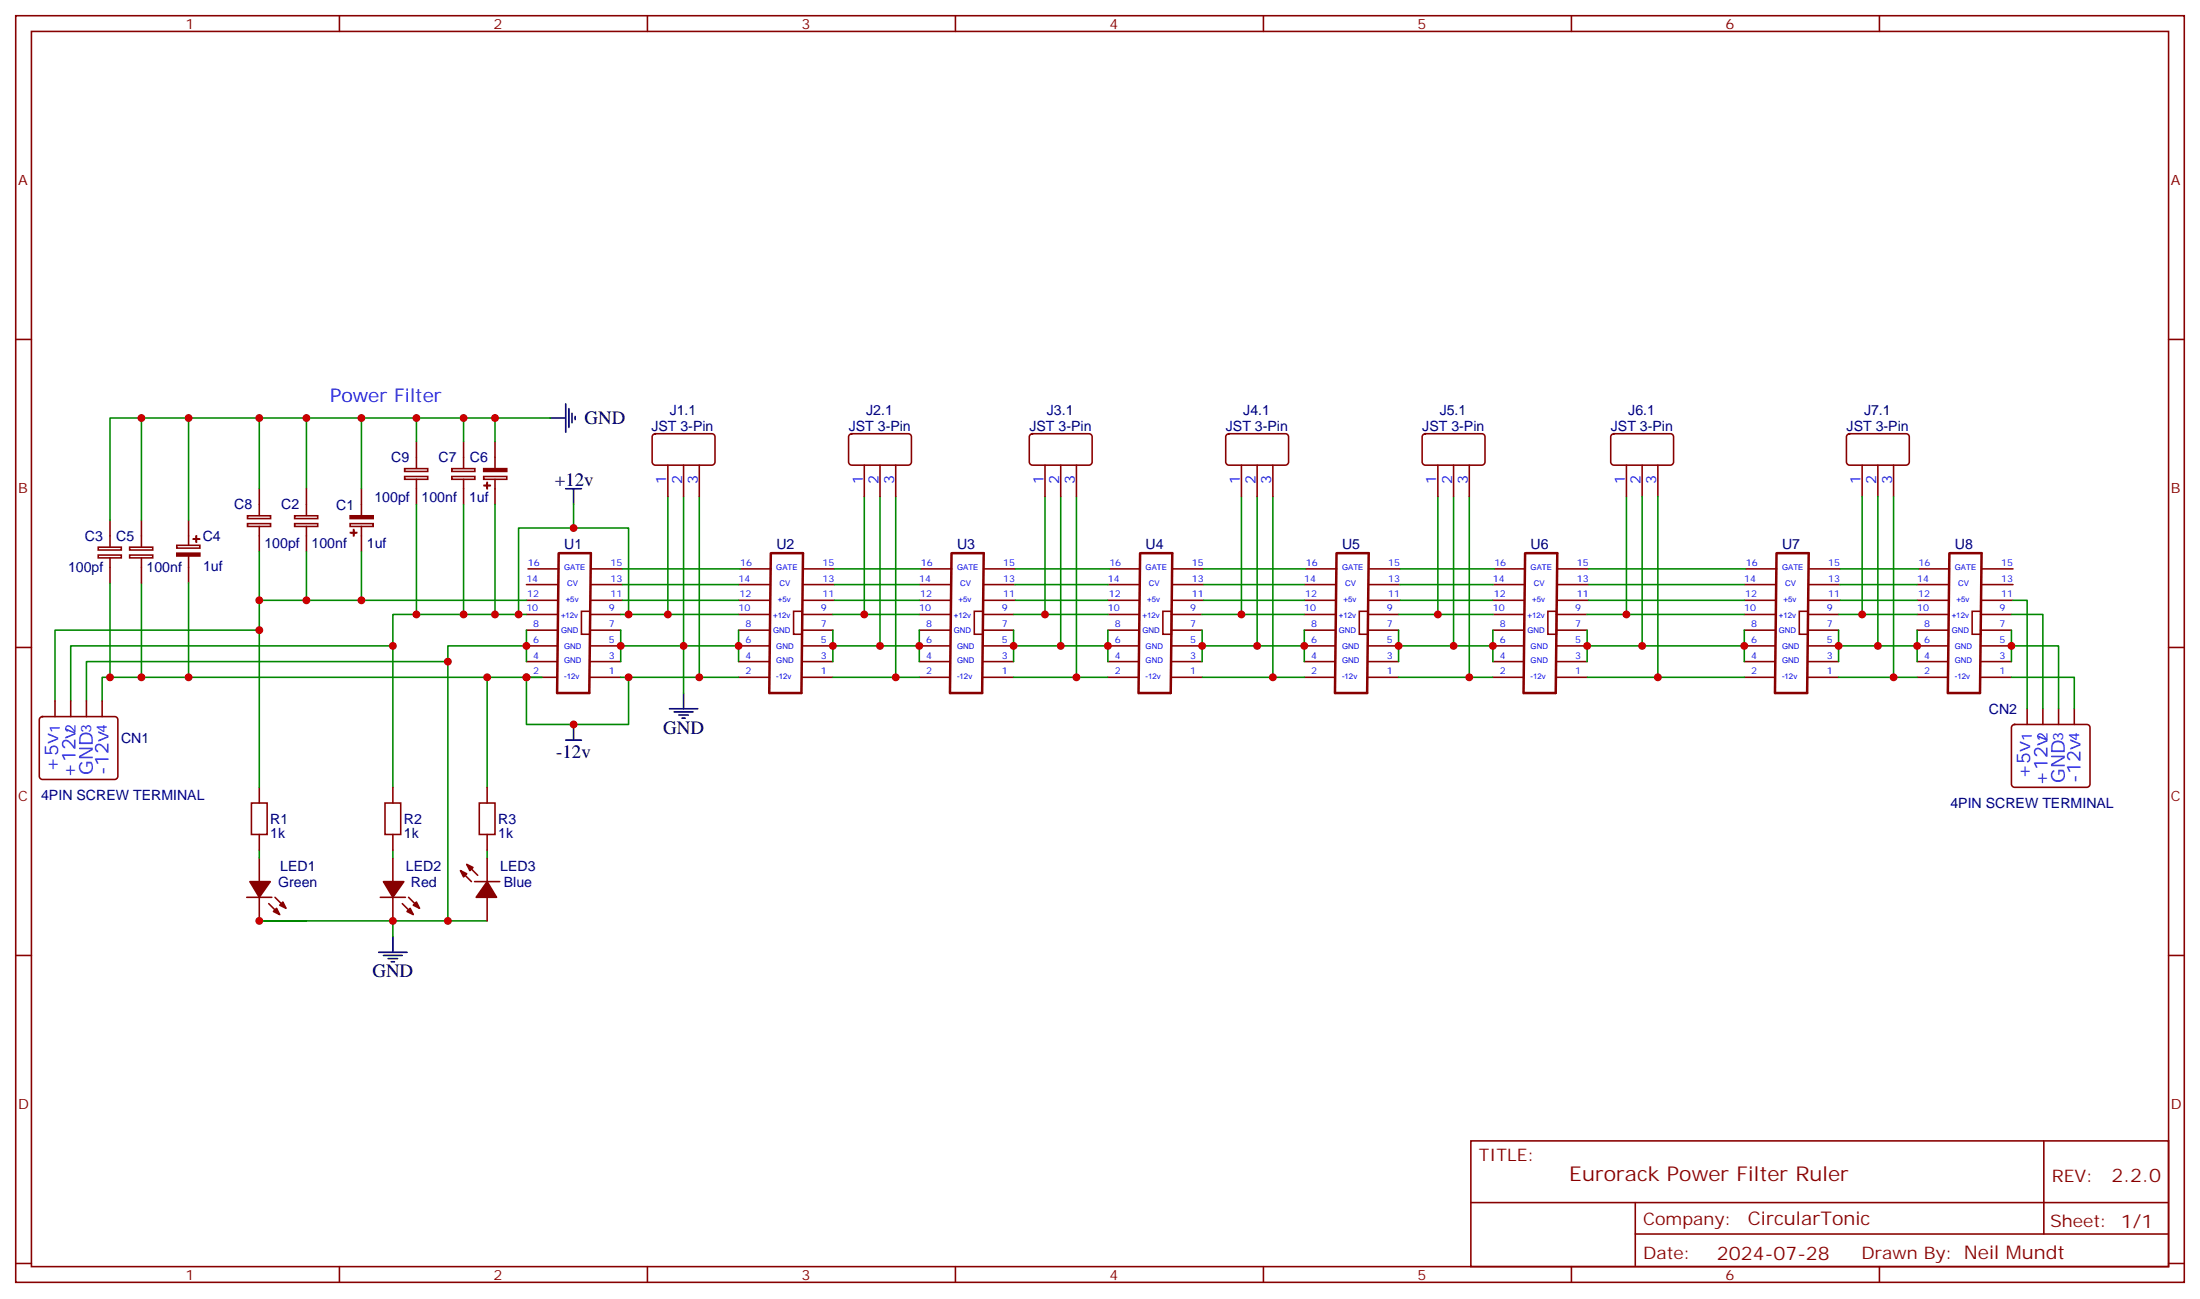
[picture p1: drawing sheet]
<svg xmlns="http://www.w3.org/2000/svg" width="494mm" height="292mm" viewBox="0 0 494 292" stroke-linecap="round" stroke-linejoin="round" font-family="sans-serif">
<g fill="none" stroke="#870000" stroke-width=".35">
<path d="M3.5 3.5h486.9v284.4h-486.9zM7.1 7.1h479.7v277.2h-479.7zM76.2 3.5v3.6M145.3 3.5v3.6M214.5 3.5v3.6M283.6 3.5v3.6M352.8 3.5v3.6M421.9 3.5v3.6M3.5 76.2h3.6M486.8 76.2h3.6M93.5 99.1v6M104.1 99.1v6"/>
<path d="M111.1 99.1v6M146.6 97.6l.5-.2h12.7a.71 .71 0 0 1 .7 .7v5.6a.76 .76 0 0 1-.7 .7h-12.7a.76 .76 0 0 1-.7-.7v-5.6zM190.7 97.6l.5-.2h12.7a.71 .71 0 0 1 .7 .7v5.6a.76 .76 0 0 1-.7 .7h-12.7a.76 .76 0 0 1-.7-.7v-5.6zM231.3 97.6l.5-.2h12.7a.71 .71 0 0 1 .7 .7v5.6a.76 .76 0 0 1-.7 .7h-12.7a.76 .76 0 0 1-.7-.7v-5.6zM275.4 97.6l.5-.2h12.7a.71 .71 0 0 1 .7 .7v5.6a.76 .76 0 0 1-.7 .7h-12.7a.76 .76 0 0 1-.7-.7v-5.6zM319.5 97.6l.5-.2h12.7a.71 .71 0 0 1 .7 .7v5.6a.76 .76 0 0 1-.7 .7h-12.7a.76 .76 0 0 1-.7-.7v-5.6zM361.8 97.6l.5-.2h12.7a.71 .71 0 0 1 .7 .7v5.6a.76 .76 0 0 1-.7 .7h-12.7a.76 .76 0 0 1-.7-.7v-5.6zM414.7 97.6l.5-.2h12.7a.71 .71 0 0 1 .7 .7v5.6a.76 .76 0 0 1-.7 .7h-12.7a.76 .76 0 0 1-.7-.7v-5.6zM24.7 116.8v6M31.7 116.8v6M42.3 116.8v5.6M55.6 115.8h5.1v.6h-5.1z"/>
<path d="M55.6 117.5h5.1v.7h-5.1zM58.2 109.7v6M58.2 118.2v5.6M66.1 115.8h5.2v.6h-5.2zM66.1 117.5h5.2v.7h-5.2zM68.8 109.7v6M68.8 118.2v5.6M78.6 117.5h5.2v.7h-5.2zM81.1 109.7v6M81.1 118.2v5.6M90.8 105.2h5.2v.6h-5.2zM90.8 107h5.2v.6h-5.2z"/>
<path d="M93.5 107.6v5.6M101.4 105.2h5.2v.6h-5.2zM101.4 107h5.2v.6h-5.2zM104.1 107.6v5.6M108.6 107h5.2v.6h-5.2zM111.1 107.6v5.6M149.9 104.4v7.1M153.5 104.4v7.1M157 104.4v7.1M194 104.4v7.1M197.6 104.4v7.1M201.1 104.4v7.1"/>
<path d="M234.6 104.4v7.1M238.1 104.4v7.1M241.7 104.4v7.1M278.7 104.4v7.1M282.2 104.4v7.1M285.8 104.4v7.1M322.8 104.4v7.1M326.3 104.4v7.1M329.8 104.4v7.1M365.1 104.4v7.1M368.7 104.4v7.1M372.2 104.4v7.1"/>
<path d="M418 104.4v7.1M421.6 104.4v7.1M425.1 104.4v7.1M22 122.8h5.2v.7h-5.2zM22 124.6h5.2v.6h-5.2zM24.7 125.2v5.7M29.1 122.8h5.2v.7h-5.2zM29.1 124.6h5.2v.6h-5.2zM31.7 125.2v5.7M39.7 122.4h5.2v.6h-5.2zM42.3 124.9v6M118.2 137.9h6.9"/>
<path d="M118.2 131.2h6.9M118.2 134.8h6.9M118.5 127.7h7M130.5 137.2h2v5.2h-2zM132.4 137.9h6.9M132.8 131.2h6.9M132.8 134.8h6.9M132.8 127.7h6.9M165.8 137.9h6.9M165.8 131.2h6.9M165.8 134.8h6.9M166.2 127.7h6.9"/>
<path d="M178.2 137.2h1.9v5.2h-1.9zM180 137.9h7M180.4 131.2h6.9M180.4 134.8h6.9M180.4 127.7h6.9M206.4 137.9h6.9M206.4 131.2h6.9M206.4 134.8h6.9M206.7 127.7h7M218.7 137.2h2v5.2h-2zM220.6 137.9h6.9M221 131.2h6.9"/>
<path d="M221 134.8h6.9M221 127.7h6.9M248.7 137.9h7M248.7 131.2h7M248.7 134.8h7M249.1 127.7h6.9M261.1 137.2h1.9v5.2h-1.9zM262.9 137.9h7M263.3 131.2h6.9M263.3 134.8h6.9M263.3 127.7h6.9M292.8 137.9h6.9"/>
<path d="M292.8 131.2h6.9M292.8 134.8h6.9M293.2 127.7h6.9M305.2 137.2h1.9v5.2h-1.9zM307 137.9h7M307.4 131.2h6.9M307.4 134.8h6.9M307.4 127.7h6.9M335.1 137.9h7M335.1 131.2h7M335.1 134.8h7M335.5 127.7h6.9"/>
<path d="M347.5 137.2h1.9v5.2h-1.9zM349.4 137.9h6.9M349.7 131.2h7M349.7 134.8h7M349.7 127.7h7M391.6 137.9h6.9M391.6 131.2h6.9M391.6 134.8h6.9M391.9 127.7h7M403.9 137.2h2v5.2h-2zM405.8 137.9h6.9M406.2 131.2h6.9"/>
<path d="M406.2 134.8h6.9M406.2 127.7h6.9M430.4 137.9h6.9M430.4 131.2h6.9M430.4 134.8h6.9M430.7 127.7h7M442.7 137.2h2v5.2h-2zM444.6 137.9h7M445 131.2h6.9M445 134.8h6.9M445 127.7h6.9M3.5 145.3h3.6"/>
<path d="M12.3 157.3v3.6M15.9 157.3v3.6M19.4 157.3v3.6M22.9 157.3v3.6M118.2 152h6.9M118.2 148.5h6.9M118.2 145h6.9M118.2 141.5h6.9M132.4 152h6.9M132.4 148.5h6.9M132.4 145h6.9M132.4 141.5h6.9"/>
<path d="M165.8 152h6.9M165.8 148.5h6.9M165.8 145h6.9M165.8 141.5h6.9M180 152h7M180 148.5h7M180 145h7M180 141.5h7M206.4 152h6.9M206.4 148.5h6.9M206.4 145h6.9M206.4 141.5h6.9"/>
<path d="M220.6 152h6.9M220.6 148.5h6.9M220.6 145h6.9M220.6 141.5h6.9M248.7 152h7M248.7 148.5h7M248.7 145h7M248.7 141.5h7M262.9 152h7M262.9 148.5h7M262.9 145h7M262.9 141.5h7"/>
<path d="M292.8 152h6.9M292.8 148.5h6.9M292.8 145h6.9M292.8 141.5h6.9M307 152h7M307 148.5h7M307 145h7M307 141.5h7M335.1 152h7M335.1 148.5h7M335.1 145h7M335.1 141.5h7"/>
<path d="M349.4 152h6.9M349.4 148.5h6.9M349.4 145h6.9M349.4 141.5h6.9M391.6 152h6.9M391.6 148.5h6.9M391.6 145h6.9M391.6 141.5h6.9M405.8 152h6.9M405.8 148.5h6.9M405.8 145h6.9M405.8 141.5h6.9"/>
<path d="M430.4 152h6.9M430.4 148.5h6.9M430.4 145h6.9M430.4 141.5h6.9M444.6 152h7M444.6 148.5h7M444.6 145h7M444.6 141.5h7M455.1 159.1v3.5M458.6 159.1v3.5M462.1 159.1v3.5M465.7 159.1v3.5"/>
<path d="M486.8 145.3h3.6M9.1 161.1l.4-.2h16.3a.71 .71 0 0 1 .7 .7v12.7a.76 .76 0 0 1-.7 .7h-16.3a.76 .76 0 0 1-.7-.7v-12.7zM58.2 176.7v3.6M88.2 176.7v3.6M109.4 176.7v3.6M451.8 162.8l.5-.2h16.2a.71 .71 0 0 1 .7 .7v12.7a.76 .76 0 0 1-.7 .7h-16.2a.76 .76 0 0 1-.7-.7v-12.7zM56.4 180.3h3.6v7h-3.6zM58.2 187.3v3.6M58.2 192.6v5.3M86.4 180.3h3.6v7h-3.6zM88.2 187.3v3.6M88.2 192.6v5.3"/>
<path d="M107.6 180.3h3.5v7h-3.5zM109.4 187.3v3.6M109.4 192.6v5.3M3.5 214.5h3.6M58.2 201.4v5.3M88.2 201.4v5.3M109.4 201.4v5.3M486.8 214.5h3.6M330.2 256.1h156.6v28.2h-156.6zM458.8 256.1v20.9M330.2 270h156.5M367.1 277h119.6"/>
<path d="M367.1 270v14.1M3.5 283.6h3.6M76.2 284.3v3.6M145.3 284.3v3.6M214.5 284.3v3.6M283.6 284.3v3.6M352.8 284.3v3.6M421.9 284.3v3.6M486.8 283.6h3.6"/>
</g>
<g fill="#870000" stroke="#870000" stroke-width=".35">
<path d="M39.7 124.2h5.2v.6h-5.2z"/>
<path d="M43.4 121h1.4z"/>
<path d="M44.1 120.3v1.4z"/>
<path d="M108.6 105.2h5.2v.6h-5.2z"/>
<path d="M108.7 109h1.4z"/>
<path d="M109.4 108.3v1.4z"/>
<path d="M78.6 115.8h5.2v.6h-5.2z"/>
<path d="M78.7 119.6h1.4z"/>
<path d="M79.4 118.9v1.4z"/>
<path d="M56.1 197.9h4.6l-2.5 3.5z"/>
<path d="M55.4 201.4h5.6z"/>
<path d="M61.7 201.4l1.4 1.4z"/>
<path d="M60.3 202.8l1.4 1.5z"/>
<path d="M62.8 203.2l.7-.7 .7 1.4z"/>
<path d="M61.4 204.6l.7-.7 .7 1.4z"/>
<path d="M109.4 197.9l2.1 3.5h-4.6z"/>
<path d="M106.5 197.9h5.7z"/>
<path d="M104.4 196.5l1.4 1.4z"/>
<path d="M105.8 195.1l1.4 1.4z"/>
<path d="M103.4 195.4l1.4 .7-.7 .7z"/>
<path d="M104.8 194l1.4 .7-.7 .7z"/>
<path d="M86.1 197.9h4.6l-2.5 3.5z"/>
<path d="M85.4 201.4h5.6z"/>
<path d="M91.7 201.4l1.4 1.4z"/>
<path d="M90.3 202.8l1.4 1.5z"/>
<path d="M92.8 203.2l.7-.7 .7 1.4z"/>
<path d="M92.1 203.9l.7 1.4-1.4-.7z"/>
</g>
<g fill="none" stroke="#008700" stroke-width=".35">
<path d="M31.7 93.8h-7v23M42.3 93.8h-10.6v23M58.2 93.8h-15.9v23M68.8 93.8h-10.6v15.9M81.1 93.8v15.9M93.5 93.8v5.3M104.1 93.8v5.3M111.1 93.8v5.3M123.5 93.8h-54.7v15.9M93.5 113.2v24.7M104.1 113.2v24.7M111.1 113.2v24.7"/>
<path d="M128.8 113.2v5.3h-12.4v19.4M128.8 118.5h12.3v19.4M149.9 111.5v26.4M153.5 111.5v44.1M157 111.5v40.5M194 111.5v26.4M197.6 111.5v33.5M201.1 111.5v40.5M234.6 111.5v26.4M238.1 111.5v33.5M241.7 111.5v40.5M278.7 111.5v26.4"/>
<path d="M282.2 111.5v33.5M285.8 111.5v40.5M322.8 111.5v26.4M326.3 111.5v33.5M329.8 111.5v40.5M365.1 111.5v26.4h-8.8M368.7 111.5v33.5M372.2 111.5v40.5M418 111.5v26.4M421.6 111.5v33.5M425.1 111.5v40.5M24.7 130.9v21.1"/>
<path d="M31.7 130.9v21.1M42.3 130.9v21.1M58.2 123.8v52.9M58.2 134.8h60M68.8 123.8v11M81.1 123.8v11M118.2 137.9h-30v38.8M139.3 137.9h26.5M139.7 134.8h26.1M139.7 131.2h26.1M139.7 127.7h26.5M187 137.9h19.4"/>
<path d="M187.3 134.8h19.1M187.3 131.2h19.1M187.3 127.7h19.4M227.5 137.9h21.2M227.9 134.8h20.8M227.9 131.2h20.8M227.9 127.7h21.2M269.9 137.9h22.9M270.2 134.8h22.6M270.2 131.2h22.6M270.2 127.7h23M314 137.9h21.1"/>
<path d="M314.3 134.8h20.8M314.3 131.2h20.8M314.3 127.7h21.2M356.7 131.2h34.9M356.7 134.8h34.9M356.7 127.7h35.2M365.1 137.9h26.5M412.7 137.9h17.7M413.1 134.8h17.3M413.1 131.2h17.3M413.1 127.7h17.6M451.6 137.9h7v21.2"/>
<path d="M451.9 134.8h3.2v24.3M58.2 141.5h-45.9v15.8M88.2 145h-72.3v12.3M100.5 148.5h-81.1v8.8M109.4 152h-86.5v5.3M118.2 145h-17.7v61.7M118.2 152v10.6h22.9v-10.6M118.2 141.5v7M121.7 152h-12.3v24.7M139.3 141.5v3.5h26.5M139.3 152h26.5M139.3 145v3.5"/>
<path d="M165.8 141.5v7M187 152h19.4M187 141.5v7M187 145h19.4M206.4 141.5v7M227.5 152h21.2M227.5 145h21.2M227.5 141.5v7M248.7 141.5v7M269.9 152h22.9M269.9 145h22.9M269.9 141.5v7"/>
<path d="M292.8 141.5v7M314 152h21.1M314 145h21.1M314 141.5v7M335.1 141.5v7M356.3 152h35.3M356.3 145h35.3M356.3 141.5v7M391.6 141.5v7M412.7 152h17.7M412.7 145h17.7M412.7 141.5v7"/>
<path d="M430.4 141.5v7M451.6 145h10.5v14.1M451.6 152h14.1v7.1M451.6 141.5v7M58.2 190.9v1.7M88.2 190.9v1.7M109.4 190.9v1.7M68.8 206.7h-10.6h51.2M88.2 206.7v3.6"/>
</g>
<g fill="none" stroke="#000" stroke-width=".35">
<path d="M123.5 93.8h3.5M127 90.7v6.3M127.7 91.7v4.3M128.4 92.8v2.1M129.1 93.5v.7M127 109.7h3.5M128.8 109.7v3.5M150.3 159.1h6.3M151.3 159.8h4.3M153.5 155.6v3.5M127 166.2h3.5M128.8 162.6v3.6"/>
<path d="M152.4 160.5h2.1M153.1 161.2h.7M85 213.8h6.4M86.1 214.5h4.2M87.1 215.2h2.2M87.8 215.9h.7M88.2 210.3v3.5"/>
</g>
<g fill="none" stroke="#870000" stroke-width=".56">
<path d="M125.4 124.2l-.3 31.4M125.6 124.2h7l-.3 31.4h-7.1M173 124.2l-.3 31.4M173.2 124.2h7.1l-.4 31.4h-7M213.6 124.2l-.3 31.4M213.8 124.2h7l-.3 31.4h-7.1M255.9 124.2l-.3 31.4M256.1 124.2h7.1l-.4 31.4h-7M300 124.2l-.3 31.4M300.2 124.2h7.1l-.4 31.4h-7M342.4 124.2l-.4 31.4M342.5 124.2h7.1l-.4 31.4h-7"/>
<path d="M398.8 124.2l-.3 31.4M399 124.2h7l-.3 31.4h-7.1M437.6 124.2l-.3 31.4M437.8 124.2h7.1l-.4 31.4h-7.1"/>
</g>
<g fill="#c00">
<circle cx="88.2" cy="145" r=".88"/>
<circle cx="100.5" cy="148.5" r=".88"/>
<circle cx="109.4" cy="152" r=".88"/>
<circle cx="100.5" cy="206.7" r=".88"/>
<circle cx="88.2" cy="206.7" r=".88"/>
<circle cx="118.2" cy="152" r=".88"/>
<circle cx="141.1" cy="152" r=".88"/>
<circle cx="118.2" cy="145" r=".88"/>
<circle cx="157" cy="152" r=".88"/>
<circle cx="149.9" cy="137.9" r=".88"/>
<circle cx="329.8" cy="152" r=".88"/>
<circle cx="322.8" cy="137.9" r=".88"/>
<circle cx="285.8" cy="152" r=".88"/>
<circle cx="278.7" cy="137.9" r=".88"/>
<circle cx="241.7" cy="152" r=".88"/>
<circle cx="234.6" cy="137.9" r=".88"/>
<circle cx="201.1" cy="152" r=".88"/>
<circle cx="194" cy="137.9" r=".88"/>
<circle cx="365.1" cy="137.9" r=".88"/>
<circle cx="372.2" cy="152" r=".88"/>
<circle cx="451.6" cy="145" r=".88"/>
<circle cx="418" cy="137.9" r=".88"/>
<circle cx="425.1" cy="152" r=".88"/>
<circle cx="139.3" cy="145" r=".88"/>
<circle cx="165.8" cy="145" r=".88"/>
<circle cx="153.5" cy="145" r=".88"/>
<circle cx="187" cy="145" r=".88"/>
<circle cx="206.4" cy="145" r=".88"/>
<circle cx="197.6" cy="145" r=".88"/>
<circle cx="227.5" cy="145" r=".88"/>
<circle cx="248.7" cy="145" r=".88"/>
<circle cx="238.1" cy="145" r=".88"/>
<circle cx="269.9" cy="145" r=".88"/>
<circle cx="292.8" cy="145" r=".88"/>
<circle cx="282.2" cy="145" r=".88"/>
<circle cx="314" cy="145" r=".88"/>
<circle cx="335.1" cy="145" r=".88"/>
<circle cx="326.3" cy="145" r=".88"/>
<circle cx="391.6" cy="145" r=".88"/>
<circle cx="356.3" cy="145" r=".88"/>
<circle cx="368.7" cy="145" r=".88"/>
<circle cx="412.8" cy="145" r=".88"/>
<circle cx="430.4" cy="145" r=".88"/>
<circle cx="421.6" cy="145" r=".88"/>
<circle cx="128.8" cy="162.6" r=".88"/>
<circle cx="116.4" cy="137.9" r=".88"/>
<circle cx="141.1" cy="137.9" r=".88"/>
<circle cx="24.7" cy="152" r=".88"/>
<circle cx="31.8" cy="152" r=".88"/>
<circle cx="42.3" cy="152" r=".88"/>
<circle cx="58.2" cy="206.7" r=".88"/>
<circle cx="128.8" cy="118.5" r=".88"/>
<circle cx="81.1" cy="93.8" r=".88"/>
<circle cx="68.8" cy="93.8" r=".88"/>
<circle cx="58.2" cy="93.8" r=".88"/>
<circle cx="42.3" cy="93.8" r=".88"/>
<circle cx="31.8" cy="93.8" r=".88"/>
<circle cx="104.1" cy="93.8" r=".88"/>
<circle cx="93.5" cy="93.8" r=".88"/>
<circle cx="93.5" cy="137.9" r=".88"/>
<circle cx="104.1" cy="137.9" r=".88"/>
<circle cx="111.1" cy="137.9" r=".88"/>
<circle cx="111.1" cy="93.8" r=".88"/>
<circle cx="58.2" cy="141.5" r=".88"/>
<circle cx="58.2" cy="134.8" r=".88"/>
<circle cx="81.1" cy="134.8" r=".88"/>
<circle cx="68.8" cy="134.8" r=".88"/>
</g>
<text font-size="4.6" fill="#800" x="352.3" y="265.1">Eurorack Power Filter Ruler</text>
<g font-size="4.2" fill="#00f">
<text x="74.1" y="90.3">Power Filter</text>
<text x="13.1" y="173.2" transform="rotate(-90 13.1 173.2)">+5v</text>
<text x="20.8" y="173.9" transform="rotate(-90 20.8 173.9)">GND</text>
<text x="24.3" y="173.9" transform="rotate(-90 24.3 173.9)">-12v</text>
<text x="16.9" y="174.6" transform="rotate(-90 16.9 174.6)">+12v</text>
<text x="455.8" y="175" transform="rotate(-90 455.8 175)">+5v</text>
<text x="459.7" y="176.4" transform="rotate(-90 459.7 176.4)">+12v</text>
<text x="463.5" y="175.7" transform="rotate(-90 463.5 175.7)">GND</text>
<text x="467.1" y="175.7" transform="rotate(-90 467.1 175.7)">-12v</text>
</g>
<g font-size="4.2">
<text x="131.2" y="95.3">GND</text>
<text x="124.5" y="109">+12v</text>
<text x="148.9" y="164.7">GND</text>
<text x="124.9" y="170.1">-12v</text>
<text x="83.6" y="219.4">GND</text>
</g>
<g font-size="4.2" fill="#800">
<text x="474" y="265.4">2.2.0</text>
<text x="392.4" y="274.9">CircularTonic</text>
<text x="385.5" y="282.7">2024-07-28</text>
</g>
<g font-size="3.9" fill="#800">
<text x="332" y="260.7">TITLE:</text>
<text x="460.6" y="265.4">REV:</text>
<text x="368.9" y="274.9">Company:</text>
<text x="460.2" y="275.5">Sheet: 1/1</text>
<text x="368.9" y="282.6">Date:</text>
<text x="417.9" y="282.7">Drawn By: Neil Mundt</text>
</g>
<g font-size="3.2" fill="#800">
<text x="41.6" y="6.5">1</text>
<text x="110.8" y="6.5">2</text>
<text x="179.9" y="6.5">3</text>
<text x="249.1" y="6.5">4</text>
<text x="318.2" y="6.5">5</text>
<text x="387.3" y="6.5">6</text>
<text x="4.1" y="41.6">A</text>
<text x="487.4" y="41.6">A</text>
<text x="4.1" y="110.8">B</text>
<text x="487.4" y="110.8">B</text>
<text x="4.1" y="179.9">C</text>
<text x="487.4" y="179.9">C</text>
<text x="4.1" y="249.1">D</text>
<text x="487.4" y="249.1">D</text>
<text x="41.6" y="287.3">1</text>
<text x="110.8" y="287.3">2</text>
<text x="179.9" y="287.3">3</text>
<text x="249.1" y="287.3">4</text>
<text x="318.2" y="287.3">5</text>
<text x="387.3" y="287.3">6</text>
</g>
<g font-size="3.2" fill="#000080">
<text x="150.4" y="93.1">J1.1</text>
<text x="194.4" y="93.1">J2.1</text>
<text x="235" y="93.1">J3.1</text>
<text x="279.1" y="93.1">J4.1</text>
<text x="323.2" y="93.1">J5.1</text>
<text x="365.5" y="93.1">J6.1</text>
<text x="418.5" y="93.1">J7.1</text>
<text x="146.2" y="96.8">JST 3-Pin</text>
<text x="190.5" y="96.7">JST 3-Pin</text>
<text x="231.1" y="96.7">JST 3-Pin</text>
<text x="275.2" y="96.7">JST 3-Pin</text>
<text x="319.3" y="96.7">JST 3-Pin</text>
<text x="361.6" y="96.7">JST 3-Pin</text>
<text x="414.6" y="96.7">JST 3-Pin</text>
<text x="87.9" y="103.8">C9</text>
<text x="98.4" y="103.8">C7</text>
<text x="105.5" y="103.8">C6</text>
<text x="84.1" y="112.6">100pf</text>
<text x="94.6" y="112.6">100nf</text>
<text x="105.3" y="112.6">1uf</text>
<text x="52.6" y="114.4">C8</text>
<text x="63.2" y="114.4">C2</text>
<text x="75.5" y="114.4">C1</text>
<text x="19.1" y="121.4">C3</text>
<text x="26.1" y="121.4">C5</text>
<text x="45.5" y="121.3">C4</text>
<text x="59.4" y="123.1">100pf</text>
<text x="69.9" y="123.1">100nf</text>
<text x="82.4" y="123.1">1uf</text>
<text x="126.7" y="123.2">U1</text>
<text x="174.3" y="123.2">U2</text>
<text x="214.9" y="123.2">U3</text>
<text x="257.2" y="123.2">U4</text>
<text x="301.3" y="123.2">U5</text>
<text x="343.6" y="123.2">U6</text>
<text x="400.1" y="123.2">U7</text>
<text x="438.9" y="123.2">U8</text>
<text x="15.3" y="128.4">100pf</text>
<text x="32.9" y="128.4">100nf</text>
<text x="45.6" y="128.1">1uf</text>
<text x="446.5" y="160.2">CN2</text>
<text x="27.2" y="166.8">CN1</text>
<text x="9.2" y="179.5">4PIN SCREW TERMINAL</text>
<text x="60.7" y="184.9">R1</text>
<text x="90.7" y="184.9">R2</text>
<text x="111.8" y="184.9">R3</text>
<text x="437.9" y="181.3">4PIN SCREW TERMINAL</text>
<text x="60.7" y="188.1">1k</text>
<text x="90.7" y="188.1">1k</text>
<text x="111.8" y="188.1">1k</text>
<text x="62.9" y="195.5">LED1</text>
<text x="91.1" y="195.5">LED2</text>
<text x="112.3" y="195.5">LED3</text>
<text x="62.5" y="199">Green</text>
<text x="92.2" y="199.1">Red</text>
<text x="113.1" y="199.1">Blue</text>
</g>
<g font-size="3.2" fill="#00f">
<text x="149.6" y="108.6" transform="rotate(-90 149.6 108.6)">1</text>
<text x="153.1" y="108.6" transform="rotate(-90 153.1 108.6)">2</text>
<text x="156.6" y="108.6" transform="rotate(-90 156.6 108.6)">3</text>
<text x="193.7" y="108.6" transform="rotate(-90 193.7 108.6)">1</text>
<text x="197.2" y="108.6" transform="rotate(-90 197.2 108.6)">2</text>
<text x="200.7" y="108.6" transform="rotate(-90 200.7 108.6)">3</text>
<text x="234.2" y="108.6" transform="rotate(-90 234.2 108.6)">1</text>
<text x="237.8" y="108.6" transform="rotate(-90 237.8 108.6)">2</text>
<text x="241.3" y="108.6" transform="rotate(-90 241.3 108.6)">3</text>
<text x="278.3" y="108.6" transform="rotate(-90 278.3 108.6)">1</text>
<text x="281.9" y="108.6" transform="rotate(-90 281.9 108.6)">2</text>
<text x="285.4" y="108.6" transform="rotate(-90 285.4 108.6)">3</text>
<text x="322.4" y="108.6" transform="rotate(-90 322.4 108.6)">1</text>
<text x="326" y="108.6" transform="rotate(-90 326 108.6)">2</text>
<text x="329.5" y="108.6" transform="rotate(-90 329.5 108.6)">3</text>
<text x="364.8" y="108.6" transform="rotate(-90 364.8 108.6)">1</text>
<text x="368.3" y="108.6" transform="rotate(-90 368.3 108.6)">2</text>
<text x="371.8" y="108.6" transform="rotate(-90 371.8 108.6)">3</text>
<text x="417.7" y="108.6" transform="rotate(-90 417.7 108.6)">1</text>
<text x="421.2" y="108.6" transform="rotate(-90 421.2 108.6)">2</text>
<text x="424.7" y="108.6" transform="rotate(-90 424.7 108.6)">3</text>
<text x="13.4" y="164.6" transform="rotate(-90 13.4 164.6)">1</text>
<text x="16.9" y="164.6" transform="rotate(-90 16.9 164.6)">2</text>
<text x="20.5" y="164.6" transform="rotate(-90 20.5 164.6)">3</text>
<text x="24" y="164.6" transform="rotate(-90 24 164.6)">4</text>
<text x="456.1" y="166.4" transform="rotate(-90 456.1 166.4)">1</text>
<text x="459.7" y="166.4" transform="rotate(-90 459.7 166.4)">2</text>
<text x="463.2" y="166.4" transform="rotate(-90 463.2 166.4)">3</text>
<text x="466.7" y="166.4" transform="rotate(-90 466.7 166.4)">4</text>
</g>
<g font-size="2.1" fill="#00f">
<text x="118.2" y="130.5">14</text>
<text x="118.5" y="127">16</text>
<text x="137" y="130.5">13</text>
<text x="137" y="127">15</text>
<text x="165.8" y="130.5">14</text>
<text x="166.1" y="127">16</text>
<text x="184.7" y="130.5">13</text>
<text x="184.7" y="127">15</text>
<text x="206.4" y="130.5">14</text>
<text x="206.7" y="127">16</text>
<text x="225.2" y="130.5">13</text>
<text x="225.2" y="127">15</text>
<text x="248.7" y="130.5">14</text>
<text x="249" y="127">16</text>
<text x="267.6" y="130.5">13</text>
<text x="267.6" y="127">15</text>
<text x="292.8" y="130.5">14</text>
<text x="293.1" y="127">16</text>
<text x="311.7" y="130.5">13</text>
<text x="311.7" y="127">15</text>
<text x="335.1" y="130.5">14</text>
<text x="335.5" y="127">16</text>
<text x="354" y="130.5">13</text>
<text x="354" y="127">15</text>
<text x="391.6" y="130.5">14</text>
<text x="391.9" y="127">16</text>
<text x="410.4" y="130.5">13</text>
<text x="410.4" y="127">15</text>
<text x="430.4" y="130.5">14</text>
<text x="430.7" y="127">16</text>
<text x="449.2" y="130.5">13</text>
<text x="449.2" y="127">15</text>
<text x="118.2" y="137.2">10</text>
<text x="118.4" y="134.1">12</text>
<text x="136.7" y="137.2">9</text>
<text x="137" y="134.1">11</text>
<text x="165.8" y="137.2">10</text>
<text x="166" y="134.1">12</text>
<text x="184.3" y="137.2">9</text>
<text x="184.7" y="134.1">11</text>
<text x="206.4" y="137.2">10</text>
<text x="206.6" y="134.1">12</text>
<text x="224.9" y="137.2">9</text>
<text x="225.2" y="134.1">11</text>
<text x="248.7" y="137.2">10</text>
<text x="248.9" y="134.1">12</text>
<text x="267.2" y="137.2">9</text>
<text x="267.6" y="134.1">11</text>
<text x="292.8" y="137.2">10</text>
<text x="293" y="134.1">12</text>
<text x="311.3" y="137.2">9</text>
<text x="311.7" y="134.1">11</text>
<text x="335.1" y="137.2">10</text>
<text x="335.3" y="134.1">12</text>
<text x="353.6" y="137.2">9</text>
<text x="354" y="134.1">11</text>
<text x="391.6" y="137.2">10</text>
<text x="391.8" y="134.1">12</text>
<text x="410.1" y="137.2">9</text>
<text x="410.4" y="134.1">11</text>
<text x="430.4" y="137.2">10</text>
<text x="430.6" y="134.1">12</text>
<text x="448.9" y="137.2">9</text>
<text x="449.2" y="134.1">11</text>
<text x="119.7" y="140.8">8</text>
<text x="136.7" y="140.8">7</text>
<text x="167.4" y="140.8">8</text>
<text x="184.3" y="140.8">7</text>
<text x="207.9" y="140.8">8</text>
<text x="224.9" y="140.8">7</text>
<text x="250.3" y="140.8">8</text>
<text x="267.2" y="140.8">7</text>
<text x="294.4" y="140.8">8</text>
<text x="311.3" y="140.8">7</text>
<text x="336.7" y="140.8">8</text>
<text x="353.6" y="140.8">7</text>
<text x="393.1" y="140.8">8</text>
<text x="410.1" y="140.8">7</text>
<text x="431.9" y="140.8">8</text>
<text x="448.9" y="140.8">7</text>
<text x="119.7" y="147.8">4</text>
<text x="119.7" y="144.3">6</text>
<text x="136.7" y="147.8">3</text>
<text x="136.7" y="144.3">5</text>
<text x="167.4" y="147.8">4</text>
<text x="167.4" y="144.3">6</text>
<text x="184.3" y="147.8">3</text>
<text x="184.3" y="144.3">5</text>
<text x="207.9" y="147.8">4</text>
<text x="207.9" y="144.3">6</text>
<text x="224.9" y="147.8">3</text>
<text x="224.9" y="144.3">5</text>
<text x="250.3" y="147.8">4</text>
<text x="250.3" y="144.3">6</text>
<text x="267.2" y="147.8">3</text>
<text x="267.2" y="144.3">5</text>
<text x="294.4" y="147.8">4</text>
<text x="294.4" y="144.3">6</text>
<text x="311.3" y="147.8">3</text>
<text x="311.3" y="144.3">5</text>
<text x="336.7" y="147.8">4</text>
<text x="336.7" y="144.3">6</text>
<text x="353.6" y="147.8">3</text>
<text x="353.6" y="144.3">5</text>
<text x="393.1" y="147.8">4</text>
<text x="393.1" y="144.3">6</text>
<text x="410.1" y="147.8">3</text>
<text x="410.1" y="144.3">5</text>
<text x="431.9" y="147.8">4</text>
<text x="431.9" y="144.3">6</text>
<text x="448.9" y="147.8">3</text>
<text x="448.9" y="144.3">5</text>
<text x="119.7" y="151.4">2</text>
<text x="136.7" y="151.4">1</text>
<text x="167.4" y="151.4">2</text>
<text x="184.3" y="151.4">1</text>
<text x="207.9" y="151.4">2</text>
<text x="224.9" y="151.4">1</text>
<text x="250.3" y="151.4">2</text>
<text x="267.2" y="151.4">1</text>
<text x="294.4" y="151.4">2</text>
<text x="311.3" y="151.4">1</text>
<text x="336.7" y="151.4">2</text>
<text x="353.6" y="151.4">1</text>
<text x="393.1" y="151.4">2</text>
<text x="410.1" y="151.4">1</text>
<text x="431.9" y="151.4">2</text>
<text x="448.9" y="151.4">1</text>
</g>
<g font-size="1.8" fill="#00f">
<text x="126.6" y="128.1">GATE</text>
<text x="127.4" y="131.6">CV</text>
<text x="174.3" y="128.1">GATE</text>
<text x="175" y="131.6">CV</text>
<text x="214.8" y="128.1">GATE</text>
<text x="215.5" y="131.6">CV</text>
<text x="257.2" y="128.1">GATE</text>
<text x="257.9" y="131.6">CV</text>
<text x="301.3" y="128.1">GATE</text>
<text x="302" y="131.6">CV</text>
<text x="343.6" y="128.1">GATE</text>
<text x="344.3" y="131.6">CV</text>
<text x="400" y="128.1">GATE</text>
<text x="400.8" y="131.6">CV</text>
<text x="438.9" y="128.1">GATE</text>
<text x="439.6" y="131.6">CV</text>
<text x="127" y="135.1">+5v</text>
<text x="174.6" y="135.1">+5v</text>
<text x="215.2" y="135.1">+5v</text>
<text x="257.5" y="135.1">+5v</text>
<text x="301.6" y="135.1">+5v</text>
<text x="344" y="135.1">+5v</text>
<text x="400.4" y="135.1">+5v</text>
<text x="439.2" y="135.1">+5v</text>
<text x="125.9" y="138.6">+12v</text>
<text x="125.9" y="142.2">GND</text>
<text x="173.6" y="138.6">+12v</text>
<text x="173.6" y="142.2">GND</text>
<text x="214.1" y="138.6">+12v</text>
<text x="214.1" y="142.2">GND</text>
<text x="256.5" y="138.6">+12v</text>
<text x="256.5" y="142.2">GND</text>
<text x="300.6" y="138.6">+12v</text>
<text x="300.6" y="142.2">GND</text>
<text x="342.9" y="138.6">+12v</text>
<text x="342.9" y="142.2">GND</text>
<text x="399.3" y="138.6">+12v</text>
<text x="399.3" y="142.2">GND</text>
<text x="438.1" y="138.6">+12v</text>
<text x="438.1" y="142.2">GND</text>
<text x="126.6" y="145.7">GND</text>
<text x="126.6" y="148.9">GND</text>
<text x="174.3" y="145.7">GND</text>
<text x="174.3" y="148.9">GND</text>
<text x="214.8" y="145.7">GND</text>
<text x="214.8" y="148.9">GND</text>
<text x="257.2" y="145.7">GND</text>
<text x="257.2" y="148.9">GND</text>
<text x="301.3" y="145.7">GND</text>
<text x="301.3" y="148.9">GND</text>
<text x="343.6" y="145.7">GND</text>
<text x="343.6" y="148.9">GND</text>
<text x="400" y="145.7">GND</text>
<text x="400" y="148.9">GND</text>
<text x="438.9" y="145.7">GND</text>
<text x="438.9" y="148.9">GND</text>
<text x="126.6" y="152.4">-12v</text>
<text x="174.3" y="152.4">-12v</text>
<text x="214.8" y="152.4">-12v</text>
<text x="257.2" y="152.4">-12v</text>
<text x="301.3" y="152.4">-12v</text>
<text x="343.6" y="152.4">-12v</text>
<text x="400" y="152.4">-12v</text>
<text x="438.9" y="152.4">-12v</text>
</g>
</svg>
